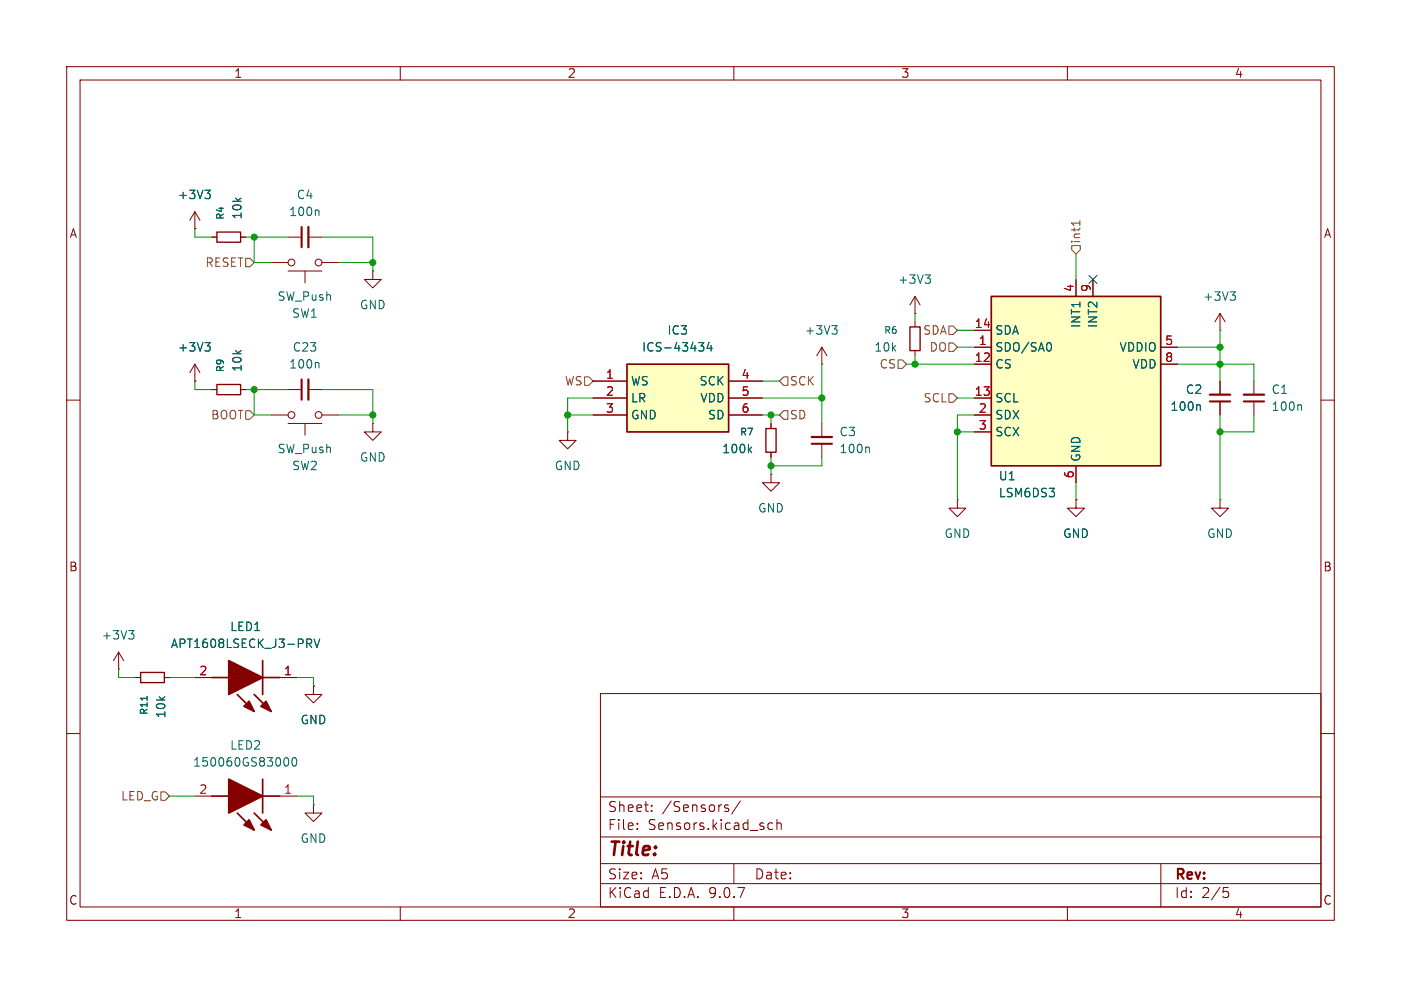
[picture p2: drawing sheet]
<svg xmlns="http://www.w3.org/2000/svg" width="210mm" height="148mm" viewBox="0 0 210 148" stroke-linecap="round" stroke-linejoin="round" font-family="sans-serif">
<g fill="none" stroke="#840000" stroke-width=".15">
<path d="M10 10h190v128h-190zM12 12h186v124h-186zM60 10v2M110 10v2M160 10v2M40.6 39.4h2.6M48.3 39.4h2.5M43.2 40.6h5.1M45.7 40.6v1.8M10 60h2M115.6 63.5v.8M115.6 67.8v.8"/>
<path d="M198 60h2M10 110h2M90 104h108v32h-108zM90 119.5h108M198 110h2M60 136v2M90 132.5h108M90 129.5h108M90 125.5h108M95.5 124.2v.2M95.5 123.5v.1M97.7 121.5v.2"/>
<path d="M97.7 120.8v.1M108.8 121.2l.4 .1 .1 .2-.3 .2h-.2M108.8 120.7l.4 .1M110 136v2M110 129.5v3M111 120.1l-1.3 1.9M115.2 124.2l.2 .2 .4-.1M115.8 123.5l-.4-.1-.2 .1M116.5 123.5a.37 .37 0 0 1 .6 .1v.8M116.5 122.9v1.5M160 136v2M174 129.5v6.5"/>
<path d="M183.4 133.1h.7M183.5 133.7h.4l.3 .2v.4l-.2 .2-.5 .1"/>
<circle cx="43.7" cy="39.4" r=".51"/>
<circle cx="47.8" cy="39.4" r=".51"/>
</g>
<path d="M114.8 64.3h1.5v3.5h-1.5z" fill="none" stroke="#840000" stroke-width=".2"/>
<path d="M112.3 67.4l.4 .5M112.7 67l-.5 .5" fill="none" stroke="#006464" stroke-width=".15"/>
<path d="M94 54.6h15.2v10.2h-15.2z" fill="#ffffc2"/>
<path d="M94 54.6h15.2v10.2h-15.2z" fill="none" stroke="#840000" stroke-width=".25"/>
<g fill="none" stroke="#840000" stroke-width=".15">
<path d="M29.2 34.3h.1M29.2 31.8l-.8 1.2M29.2 31.8l.8 1.2M29.2 31.8v2.5M31.7 35.6h.8M36.1 35.6h.7M43.2 35.6h2M46.2 35.6h2.1M29.2 57.2h.1M29.2 54.6v2.6M29.2 54.6l-.8 1.3M29.2 54.6l.8 1.3"/>
<path d="M31.7 58.4h.8M36.1 58.4h.7M43.2 58.4h2M46.2 58.4h2.1M55.9 40.6v1.3h1.2l-1.2 1.3-1.3-1.3h1.3M55.9 40.6h.1M88.9 57.2h5.1M88.9 59.7h5.1M109.2 57.2h5.1M109.2 59.7h5.1M182.9 49.5h.1M182.9 47l-.8 1.3"/>
<path d="M182.9 47l.7 1.3M182.9 47v2.5M182.9 57.2v2M188 57.2v2M40.6 62.2h2.6M43.2 63.5h5.1M45.7 63.5v1.8M48.3 62.2h2.5M55.9 63.5v1.3h1.2l-1.2 1.2-1.3-1.2h1.3M55.9 63.5h.1M85.1 64.8v1.2h-1.3l1.3 1.3 1.3-1.3h-1.3M85.1 64.8h.1"/>
<path d="M88.9 62.2h5.1M109.2 62.2h5.1M143.5 74.9v1.3h1.3l-1.3 1.3-1.3-1.3h1.3M143.5 74.9h.1M161.3 74.9v1.3h1.3l-1.3 1.3-1.3-1.3h1.3M161.3 74.9h.1M182.9 74.9v1.3h1.2l-1.2 1.3-1.3-1.3h1.3M182.9 74.9h.1M182.9 60.2v2M188 60.2v2"/>
<circle cx="43.7" cy="62.2" r=".51"/>
<circle cx="47.8" cy="62.2" r=".51"/>
</g>
<g fill="none" stroke="#006464" stroke-width=".15">
<path d="M30.7 28.5h.8l-.4 .5M31.3 29l.2 .2v.3l-.2 .3M47.6 31.5l.2 .2v.6M30.7 51.4h.8l-.4 .5M31.3 51.9l.2 .2v.3l-.2 .2M47.6 54.3l.2 .2v.7M104.7 51.4h.8l-.4 .5 .3 .1 .1 .4-.2 .2h-.4M106.3 51.3l-.3 .9h.8M106.6 51.8v.8M184.4 43.8h.8l-.4 .4M184.9 44.2l.3 .3v.3l-.3 .2M179.7 60.7l.2 .2v.6"/>
<path d="M194.9 60.7l.2 .2v.6"/>
</g>
<path d="M45.2 34v3.1M45.2 56.9v3M181.4 60.2h3M186.4 60.2h3.1" fill="none" stroke="#840000" stroke-width=".3"/>
<path d="M46.2 34v3.1M46.2 56.9v3M181.4 59.2h3M186.4 59.2h3.1" fill="none" stroke="#840000" stroke-width=".33"/>
<path d="M32.5 34.8h3.6v1.5h-3.6zM32.5 57.7h3.6v1.5h-3.6z" fill="none" stroke="#840000" stroke-width=".2"/>
<path d="M148.6 44.5h25.4v25.4h-25.4z" fill="#ffffc2"/>
<path d="M148.6 44.5h25.4v25.4h-25.4zM39.4 99.1v5M31.7 101.6h2.6M31.7 119.4h2.6M35.6 104.1l2.5 2.6M38.1 104.1l2.5 2.6M39.4 101.6h2.5M39.4 116.8v5.1M39.4 119.4h2.5M35.6 121.9l2.5 2.6M38.1 121.9l2.5 2.6" fill="none" stroke="#840000" stroke-width=".25"/>
<g fill="none" stroke="#840000" stroke-width=".15">
<path d="M29.2 34.3h.1M31.7 35.6h.8M36.1 35.6h.7M29.2 57.2h.1M31.7 58.4h.8M36.1 58.4h.7M88.9 59.7h5.1M88.9 57.2h5.1M109.2 59.7h5.1M109.2 57.2h5.1M123.2 54.6h.1M123.2 52.1v2.5"/>
<path d="M123.2 52.1l-.8 1.2M123.2 52.1l.8 1.2M137.2 47h.1M137.2 44.5v2.5M137.2 48.3v.7M137.2 52.6v.7M137.2 44.5l-.8 1.2M137.2 44.5l.7 1.2M146 49.5h2.6M146 52.1h2.6M146 54.6h2.6M146 59.7h2.6"/>
<path d="M161.3 41.9v2.6M163.8 41.9v2.6M174 52.1h2.5M174 54.6h2.5M182.9 57.2v2M88.9 62.2h5.1M109.2 62.2h5.1M115.6 71.1v1.3h-1.3l1.3 1.3 1.2-1.3h-1.2M115.6 71.1h.1M115.6 63.5v.8M115.6 67.8v.8M123.2 63.5v2"/>
<path d="M123.2 66.5v2.1M146 62.2h2.6M146 64.8h2.6M161.3 74.9h.1M161.3 69.9v2.5M182.9 60.2v2M17.8 97.8l-.8 1.3M17.8 97.8l.7 1.3M17.8 97.8v2.5M17.8 100.3h.1M20.3 101.6h.8M24.6 101.6h.8"/>
<path d="M29.2 101.6h2.5M29.2 119.4h2.5M41.9 101.6h2.5M41.9 119.4h2.5M47 102.9v1.2h1.3l-1.3 1.3-1.3-1.3h1.3M47 102.9h.1M47 120.7v1.2h1.3l-1.3 1.3-1.3-1.3h1.3M47 120.7h.1"/>
</g>
<g fill="none" stroke="#006464" stroke-width=".15">
<path d="M30.7 28.5h.8l-.4 .5M31.3 29l.2 .2v.3l-.2 .3M30.7 51.4h.8l-.4 .5M31.3 51.9l.2 .2v.3l-.2 .2M104.7 51.4h.8l-.4 .5 .3 .1 .1 .4-.2 .2h-.4M106.3 51.3l-.3 .9h.8M106.6 51.8v.8M124.7 48.8h.8l-.4 .5M125.2 49.3l.3 .3v.3l-.3 .2M138.7 41.2h.8l-.5 .5M139.2 41.7l.3 .2v.3l-.3 .3M157.3 51.4a.79 .79 0 0 1 0 1.2"/>
<path d="M112.3 67.4l.4 .5M112.7 67l-.5 .5M130.1 67l.2 .2v.7M179.7 60.7l.2 .2v.6M19.3 94.6h.8l-.4 .4M19.8 95l.3 .3v.3l-.3 .2M46 95.8h.5l.2 .3-.1 .3-.6 .1M46.3 96.5l.4 .6M47.1 95.8l.4 1.3 .4-1.3M22.1 104.4v.6M42.7 113.7l.1-.1a.69 .69 0 0 1 .5 .5 .69 .69 0 0 1-.2 .7h-.4M43.9 113.7l.2-.1a.69 .69 0 0 1 .5 .5 .69 .69 0 0 1-.3 .7l-.1 .1a.69 .69 0 0 1-.5-.6 .69 .69 0 0 1 .2-.6z"/>
</g>
<path d="M136.4 49h1.5v3.6h-1.5zM21.1 100.8h3.5v1.6h-3.5z" fill="none" stroke="#840000" stroke-width=".2"/>
<path d="M121.7 66.5h3" fill="none" stroke="#840000" stroke-width=".3"/>
<path d="M121.7 65.5h3" fill="none" stroke="#840000" stroke-width=".33"/>
<g fill="#840000" stroke="#840000" stroke-width=".25">
<path d="M34.3 99.1l5.1 2.5-5.1 2.5z"/>
<path d="M39.1 105.9l.8-.7 .7 1.5z"/>
<path d="M36.6 105.9l.7-.7 .8 1.5z"/>
<path d="M34.3 116.8l5.1 2.6-5.1 2.5z"/>
<path d="M39.1 123.7l.8-.8 .7 1.6z"/>
<path d="M36.6 123.7l.7-.8 .8 1.6z"/>
</g>
<g fill="none" stroke="#725600" stroke-width=".15">
<path d="M36.8 38.7h.7l.6 .7-.6 .6h-.7zM160.7 36.8h1.2v.7l-.6 .6-.6-.6zM161.9 33.1v.7M161.9 33.5h-1.3l.2 .1M87.6 56.5h.7l.6 .7-.6 .6h-.7zM117.5 56.5h.6v1.3h-.6l-.7-.6zM134.6 54h.7l.6 .6-.6 .6h-.7zM142.2 59.1h.7l.6 .6-.6 .6h-.7zM142.2 51.4h.7l.6 .7-.6 .6h-.7zM142.2 48.9h.7l.6 .6-.6 .7h-.7zM36.8 61.6h.7l.6 .6-.6 .7h-.7zM117.5 61.6h.6v1.3h-.6l-.7-.7z"/>
<path d="M24.1 118.7h.7l.6 .7-.6 .6h-.7z"/>
</g>
<g fill="none" stroke="#009600" stroke-width=".15">
<path d="M29.2 34.3v1.3h2.5M36.8 35.6h6.4M38.1 35.6v3.8h2.5M48.3 35.6h7.6v5M50.8 39.4h5.1M161.3 38.1v3.8M29.2 57.2v1.2h2.5M36.8 58.4h6.4M38.1 58.4v3.8h2.5M48.3 58.4h7.6v5.1M88.9 59.7h-3.8v5.1M114.3 57.2h2.5"/>
<path d="M114.3 59.7h8.9M123.2 54.6v8.9M135.9 54.6h10.1M137.2 47v1.3M137.2 53.3v1.3M143.5 52.1h2.5M143.5 59.7h2.5M143.5 49.5h2.5M176.5 54.6h11.5v2.6M176.5 52.1h6.4M182.9 49.5v7.7M50.8 62.2h5.1"/>
<path d="M85.1 62.2h3.8M114.3 62.2h2.5M115.6 62.2v1.3M115.6 68.6v2.5M123.2 68.6v1.3h-7.6M143.5 64.8h2.5M146 62.2h-2.5v12.7M161.3 72.4v2.5M182.9 62.2v12.7M188 62.2v2.6h-5.1M17.8 100.3v1.3h2.5M25.4 119.4h3.8"/>
<path d="M25.4 101.6h3.8M44.4 119.4h2.6v1.3M44.4 101.6h2.6v1.3"/>
</g>
<path d="M163.2 41.3l1.2 1.2M164.4 41.3l-1.2 1.2" fill="none" stroke="#000084" stroke-width=".15"/>
<g fill="#009600" stroke="#009600" stroke-width=".15">
<circle cx="115.6" cy="69.9" r=".46"/>
<circle cx="137.2" cy="54.6" r=".46"/>
<circle cx="123.2" cy="59.7" r=".46"/>
<circle cx="115.6" cy="62.2" r=".46"/>
<circle cx="55.9" cy="39.4" r=".46"/>
<circle cx="38.1" cy="35.6" r=".46"/>
<circle cx="85.1" cy="62.2" r=".46"/>
<circle cx="182.9" cy="54.6" r=".46"/>
<circle cx="182.9" cy="64.8" r=".46"/>
<circle cx="143.5" cy="64.8" r=".46"/>
<circle cx="182.9" cy="52.1" r=".46"/>
<circle cx="55.9" cy="62.2" r=".46"/>
<circle cx="38.1" cy="58.4" r=".46"/>
</g>
<text font-size="2.8" fill="#840000" x="91" y="128.9">Title:</text>
<g font-size="2.1" fill="#840000">
<text x="91" y="124.7">File:</text>
<text x="91" y="122">Sheet:</text>
<text x="97.1" y="124.7">Sensors.kicad_sch</text>
<text x="99.2" y="122">/Sensors/</text>
<text x="91" y="134.9">KiCad</text>
<text x="91" y="132.1">Size:</text>
<text x="97.7" y="132.1">A5</text>
<text x="98.7" y="134.9">E.D.A.</text>
<text x="106.3" y="134.9">9.0.7</text>
<text x="113" y="132.1">Date:</text>
<text x="176" y="132.3">Rev:</text>
<text x="176" y="134.9">Id:</text>
<text x="180.1" y="134.9">2/5</text>
</g>
<g font-size="1.8" fill="#840000">
<text x="35" y="11.9">1</text>
<text x="85" y="11.9">2</text>
<text x="135" y="11.9">3</text>
<text x="185" y="11.9">4</text>
<text x="10.3" y="35.9">A</text>
<text x="198.4" y="35.9">A</text>
<text x="10.3" y="85.9">B</text>
<text x="198.3" y="85.9">B</text>
<text x="10.3" y="135.9">C</text>
<text x="35" y="137.9">1</text>
<text x="85" y="137.9">2</text>
<text x="135" y="137.9">3</text>
<text x="185" y="137.9">4</text>
<text x="198.3" y="135.9">C</text>
</g>
<g font-size="1.8" fill="#006464">
<text x="26.6" y="30.1">+3V3</text>
<text x="36.4" y="33" transform="rotate(-90 36.4 33)">10k</text>
<text x="43.2" y="32.6">100n</text>
<text x="44.4" y="30.1">C4</text>
<text x="41.5" y="45.3">SW_Push</text>
<text x="43.7" y="47.9">SW1</text>
<text x="53.8" y="46.6">GND</text>
<text x="134.5" y="42.8">+3V3</text>
<text x="180.2" y="45.3">+3V3</text>
<text x="26.6" y="52.9">+3V3</text>
<text x="43.8" y="52.9">C23</text>
<text x="96.1" y="52.9">ICS-43434</text>
<text x="100" y="50.4">IC3</text>
<text x="120.5" y="50.4">+3V3</text>
<text x="131" y="52.9">10k</text>
<text x="149.1" y="50.4">SDA</text>
<text x="149.1" y="52.9">SDO/SA0</text>
<text x="162.2" y="49.3" transform="rotate(-90 162.2 49.3)">INT1</text>
<text x="164.7" y="49.3" transform="rotate(-90 164.7 49.3)">INT2</text>
<text x="167.7" y="52.9">VDDIO</text>
<text x="36.4" y="55.9" transform="rotate(-90 36.4 55.9)">10k</text>
<text x="43.2" y="55.5">100n</text>
<text x="94.5" y="58">WS</text>
<text x="104.8" y="58">SCK</text>
<text x="149.1" y="55.5">CS</text>
<text x="169.7" y="55.5">VDD</text>
<text x="177.6" y="59.3">C2</text>
<text x="190.5" y="59.3">C1</text>
<text x="94.5" y="60.6">LR</text>
<text x="94.5" y="63.1">GND</text>
<text x="104.9" y="60.6">VDD</text>
<text x="106" y="63.1">SD</text>
<text x="125.7" y="65.6">C3</text>
<text x="149.1" y="60.6">SCL</text>
<text x="149.1" y="63.1">SDX</text>
<text x="149.1" y="65.6">SCX</text>
<text x="175.3" y="61.8">100n</text>
<text x="190.5" y="61.8">100n</text>
<text x="41.5" y="68.2">SW_Push</text>
<text x="43.7" y="70.7">SW2</text>
<text x="53.8" y="69.4">GND</text>
<text x="83.1" y="70.7">GND</text>
<text x="108.2" y="68.2">100k</text>
<text x="125.7" y="68.2">100n</text>
<text x="162.2" y="69.3" transform="rotate(-90 162.2 69.3)">GND</text>
<text x="113.5" y="77.1">GND</text>
<text x="149.6" y="74.8">LSM6DS3</text>
<text x="149.6" y="72.2">U1</text>
<text x="141.5" y="80.9">GND</text>
<text x="159.3" y="80.9">GND</text>
<text x="180.8" y="80.9">GND</text>
<text x="34.4" y="94.8">LED1</text>
<text x="15.1" y="96.1">+3V3</text>
<text x="25.5" y="97.4">APT1608LSECK_J3-PRV</text>
<text x="25" y="107.8" transform="rotate(-90 25 107.8)">10k</text>
<text x="34.4" y="112.6">LED2</text>
<text x="45" y="108.8">GND</text>
<text x="28.8" y="115.2">150060GS83000</text>
<text x="45" y="126.6">GND</text>
</g>
<g font-size="1.8" fill="#725600">
<text x="30.7" y="40.2">RESET</text>
<text x="162.2" y="36.6" transform="rotate(-90 162.2 36.6)">int1</text>
<text x="138.3" y="50.4">SDA</text>
<text x="139.2" y="52.9">DO</text>
<text x="84.6" y="58">WS</text>
<text x="118.3" y="58">SCK</text>
<text x="131.7" y="55.5">CS</text>
<text x="31.5" y="63.1">BOOT</text>
<text x="118.3" y="63.1">SD</text>
<text x="138.3" y="60.6">SCL</text>
<text x="18.1" y="120.2">LED_G</text>
</g>
<g font-size="1.8" fill="#a90000">
<text x="161" y="43.9" transform="rotate(-90 161 43.9)">4</text>
<text x="163.6" y="43.9" transform="rotate(-90 163.6 43.9)">9</text>
<text x="146" y="49.3">14</text>
<text x="146.6" y="51.8">1</text>
<text x="174.6" y="51.8">5</text>
<text x="90.7" y="56.9">1</text>
<text x="90.7" y="59.4">2</text>
<text x="111.1" y="56.9">4</text>
<text x="111.1" y="59.4">5</text>
<text x="146" y="54.4">12</text>
<text x="146" y="59.4">13</text>
<text x="174.6" y="54.4">8</text>
<text x="90.7" y="62">3</text>
<text x="111.1" y="62">6</text>
<text x="146.6" y="62">2</text>
<text x="146.6" y="64.5">3</text>
<text x="161" y="71.8" transform="rotate(-90 161 71.8)">6</text>
<text x="29.8" y="101.3">2</text>
<text x="42.5" y="101.3">1</text>
<text x="29.8" y="119.1">2</text>
<text x="42.5" y="119.1">1</text>
</g>
<g font-size="1.4" fill="#006464">
<text x="33.8" y="33.1" transform="rotate(-90 33.8 33.1)">R4</text>
<text x="132.4" y="50.3">R6</text>
<text x="33.8" y="55.9" transform="rotate(-90 33.8 55.9)">R9</text>
<text x="110.8" y="65.5">R7</text>
<text x="22.3" y="107.3" transform="rotate(-90 22.3 107.3)">R11</text>
</g>
</svg>
